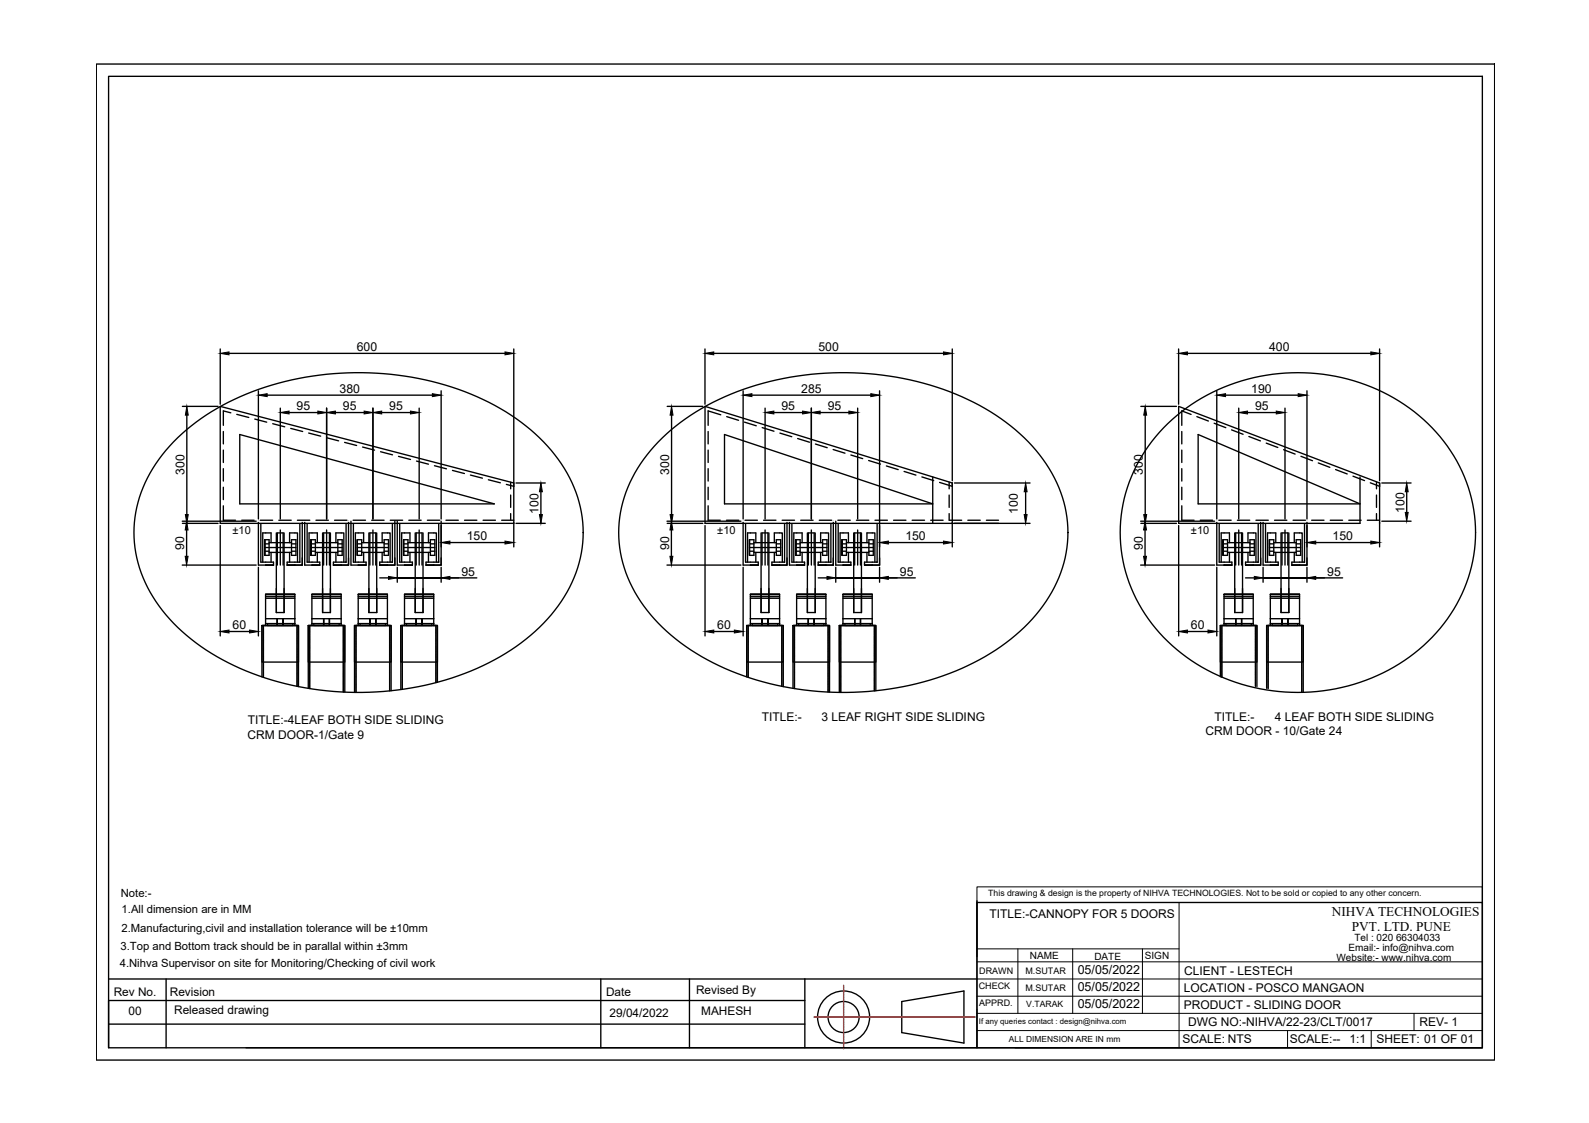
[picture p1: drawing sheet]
<svg xmlns="http://www.w3.org/2000/svg" width="297mm" height="210mm" viewBox="0 0 297 210" stroke-linecap="round" stroke-linejoin="round" font-family="sans-serif">
<!-- layer: 0 -->
<g fill="none" stroke="#000" stroke-width=".25">
<path d="M18 12h261.4v186.1h-261.4zM20.3 14.3h256.8v181.5h-256.8zM34.1 76h6.7M34.9 77.6v18.6M41.2 65.2v10.4M42.8 66.1h51.6M43.1 77.2l-1.3-.4v2.7M44.3 77.4l2.2 .6M47.6 78.3l2.3 .6M48.3 73v24M49.9 73.9h30.9M51 79.2l2.2 .6"/>
<path d="M52.4 76.3v20.7M54 77.1h5.4M61.1 76.3v20.7M62.7 77.1h5.4M69.7 76.3v20.7M71.4 77.1h5.3M78.4 76.3v20.7M82.5 73v24M96 65.2v25M124.7 76h6.7M125.5 77.6v18.6M131.8 65.2v10.4"/>
<path d="M133.4 66.1h43M134.7 77.5l-2.3-.7v2.7M135.8 77.9l2.3 .7M138.9 73v24M139.2 78.9l2.2 .7M140.6 73.9h22.2M142.5 79.9l2.2 .7M143 76.3v20.7M144.7 77.1h5.3M151.7 76.3v20.7M153.3 77.1h5.4M160.3 76.3v20.7"/>
<path d="M164.4 73v32.6h-2.8v-.5h2.4v-7.2M178 65.2v24.7M213.3 76h6.6M214.1 77.6v18.6M217.5 80a35.7 35.7 0 0 1 50.2 0 27.7 27.7 0 0 1-.8 39.9 35.8 35.8 0 0 1-49.4-.8 27.7 27.7 0 0 1 0-39.1zM220.3 65.2v10.4M222 66.1h34.3M222.7 77.5l-1.8-.7v2.7M223.7 77.9l2.2 .8M227 79.1l2.1 .8M227.5 73v24M229.1 73.9h13.6"/>
<path d="M231.6 76.3v20.7M233.2 77.1h5.4M240.2 76.3v20.7M244.3 73v24M257.9 65.2v24.7M32.4 82.6a44.8 44.8 0 0 1 24.7-12.1 55.1 55.1 0 0 1 37.4 6.5 30.1 30.1 0 0 1 13.5 16 22.8 22.8 0 0 1-4.9 21.9 42.2 42.2 0 0 1-22.3 12.9 55.9 55.9 0 0 1-40.2-5.1 31.1 31.1 0 0 1-14.2-15.6 22.6 22.6 0 0 1 4.6-22.9zM34.1 97.4h13.8M34.1 97.8h6.7M34.9 99.1v4.9M41.2 98.2v20.7M41.8 94.5v2.7h2.2M41.8 80.7v2.3"/>
<path d="M41.8 84.1v2.3M41.8 87.6v2.3M41.8 91.1v2.3M44.8 81.2l47.6 13h-47.6zM45.2 97.2h2.3M48.3 97.4v8.2h2.8v-.5h-2.3v-7.2M48.7 97.2h2.3M51.7 99.6v14.9h1.4v-14.9M52.1 97.2h2.3M52.4 99.1v6.5M54.3 80.1l2.3 .6M55.6 97.2h2.3"/>
<path d="M56.5 97.4v8.2h-2.8v-.5h2.3v-7.2M57 97.4v8.2h2.8v-.5h-2.4v-7.2M57.7 80.9l2.2 .6M59.1 97.2h2.3M60.3 99.6v14.9h1.5v-14.9M61.1 99.1v6.5M61.1 81.8l2.2 .6M62.5 97.2h2.4M64.4 82.7l2.3 .6M65.2 97.4v8.2h-2.9v-.5h2.4v-7.2M65.6 97.4v8.2h2.8v-.5h-2.3v-7.2M66 97.2h2.3"/>
<path d="M67.8 83.6l2.2 .5M69 99.6v14.9h1.4v-14.9M69.5 97.2h2.3M69.7 99.1v6.5M71.1 84.4l2.3 .6M73 97.2h2.3M73.8 97.4v8.2h-2.8v-.5h2.4v-7.2M74.3 97.4v8.2h2.8v-.5h-2.4v-7.2M74.5 85.3l2.2 .6M76.4 97.2h2.3M77.6 99.6v14.9h1.5v-14.9M77.9 86.2l2.2 .6"/>
<path d="M78.4 99.1v6.5M79.9 97.2h2.3M81.2 87l2.3 .6M82.5 97.4v8.2h-2.9v-.5h2.4v-7.2M83.4 97.2h2.3M84.6 87.9l2.2 .6M86.8 97.2h2.3M87.9 88.8l2.3 .6M90.3 97.2h2.3M91.3 89.7l2.2 .5M93.8 97.2h2.2M94.7 90.5l1.3 .4"/>
<path d="M95.5 90.1v1.3M95.5 92.5v2.3M95.5 96v1.2M96 97.8h-54.8v-21.8l54.8 14.3v11.9M96.5 97.8h5.4M96.5 90.3h5.4M101.1 91.9v4.3M123.1 82.6a44.8 44.8 0 0 1 24.6-12.1 55.1 55.1 0 0 1 37.4 6.5 29.8 29.8 0 0 1 13.8 16.9 22.8 22.8 0 0 1-5.2 21 42.1 42.1 0 0 1-22.3 12.9 56 56 0 0 1-40.2-5.1 31.1 31.1 0 0 1-14.2-15.6 22.5 22.5 0 0 1 4-22.1zM124.7 97.4h13.8M124.7 97.8h6.7M125.5 99.1v4.9M131.8 98.2v20.7"/>
<path d="M132.4 94.5v2.7h2.2M132.4 80.7v2.3M132.4 84.1v2.3M132.4 87.6v2.3M132.4 91.1v2.3M135.4 81.2l39 13h-39zM135.8 97.2h2.3M138.9 97.4v8.2h2.8v-.5h-2.3v-7.2M139.3 97.2h2.3M142.3 99.6v14.9h1.4v-14.9M142.7 97.2h2.4M143 99.1v6.5"/>
<path d="M145.8 81l2.2 .6M146.2 97.2h2.3M147.1 97.4v8.2h-2.8v-.5h2.4v-7.2M147.6 97.4v8.2h2.8v-.5h-2.4v-7.2M149.1 82l2.2 .7M149.7 97.2h2.3M150.9 99.6v14.9h1.5v-14.9M151.7 99.1v6.5M152.4 83l2.2 .7M153.2 97.2h2.3M155.7 84l2.3 .7M155.8 97.4v8.2h-2.8v-.5h2.3v-7.2"/>
<path d="M156.2 97.4v8.2h2.9v-.5h-2.4v-7.2M156.6 97.2h2.3M159.1 85l2.2 .7M159.6 99.6v14.9h1.4v-14.9M160.1 97.2h2.3M160.3 99.1v6.5M162.4 86.1l2.2 .7M163.6 97.2h2.3M165.7 87.1l2.2 .7M167 97.2h2.4M169 88.1l2.2 .7M170.5 97.2h2.3"/>
<path d="M172.3 89.1l2.2 .7M174 97.2h2.3M174.4 89.1v8.7M175.6 90.2l2.4 .7M177.4 96l.1 1.2h2.3M177.4 90.1v1.3M177.4 92.5v2.3M178.4 90.3h14.2M180.9 97.2h2.3M184.4 97.2h2.3M191.7 91.9v4.3M192.6 97.8h-60.8v-21.8l46.2 14.3v11.9"/>
<path d="M213.2 97.4h13.9M213.3 97.8h6.6M214 99.1v4.9M220.3 98.2v20.7M220.9 94.5v2.7h2.3M220.9 80.7v2.3M220.9 84.1v2.3M220.9 87.6v2.3M220.9 91.1v2.3M224 81.2l30.2 13h-30.2zM224.4 97.2h2.3M227.5 97.4v8.2h2.8v-.5h-2.4v-7.2"/>
<path d="M227.8 97.2h2.3M230.2 80.3l2.2 .9M230.8 99.6v14.9h1.5v-14.9M231.3 97.2h2.3M231.6 99.1v6.5M233.5 81.6l2.1 .8M234.8 97.2h2.3M235.7 97.4v8.2h-2.9v-.5h2.4v-7.2M236.1 97.4v8.2h2.8v-.5h-2.3v-7.2M236.7 82.8l2.2 .8M238.3 97.2h2.3M239.5 99.6v14.9h1.4v-14.9"/>
<path d="M239.9 84.1l2.2 .8M240.2 99.1v6.5M241.7 97.2h2.3M243.2 85.3l2.2 .8M244.3 97.4v8.2h-2.8v-.5h2.4v-7.2M245.2 97.2h2.3M246.4 86.5l2.2 .9M248.7 97.2h2.3M249.7 87.8l2.1 .8M252.1 97.2h2.3M252.9 89l2.2 .8M254.2 89.1v8.7h-33.9v-21.8l37.6 14.3v11.9"/>
<path d="M255.6 97.2h2.3M256.2 90.2l1.7 .7M257.3 90.1v1.3M257.3 92.5v2.3M257.3 96v1.2M258.3 97.4h5.5M258.3 90.3h5.5M263 91.9v3.9M34.1 105.6h13.8M42.8 118h3.9M48.3 106v12.9M49 116.9h6.8v6.9h-6.8z"/>
<path d="M49.2 117.1v9.5M49.5 100.9v2.9v-2.9M49.5 102.3h5.8M49.5 103h.8M49.5 101.7h.8M49.5 100.9h.8v2.9h-.8M49.6 116.6h5.5M49.6 115.6h5.5M49.6 111.5h5.5M49.6 111.8h.1M49.6 111.1v5.8M49.8 111.8h.1"/>
<path d="M49.9 111.8h.1M50 116.9h.1M50.1 111.8h.1M50.3 111.8h.1M50.3 103.3h4.2M50.3 101.4h4.2M50.5 111.8h.1M50.6 111.8h.1M50.7 101.4v-1.8h-1.6v5.5M50.7 103.3v1.8M50.8 111.8h.1M51 111.8h.1"/>
<path d="M51.1 111.8h.1M51.3 111.8h.1M51.5 111.8h.1M51.6 111.8h.2M51.8 111.8h.1M51.8 105.6v-6h1.1v6M51.8 115.6v1.3M52 111.8h.1M52.2 111.8h.1M52.3 111.8h.1M52.5 111.8h.1M52.7 111.8h.1"/>
<path d="M52.8 111.8h.1M52.9 115.6v1.3M53 111.8h.1M53.2 111.8h.1M53.4 111.8h.1M53.5 111.8h.1M53.7 111.8h.1M53.9 111.8h.1M54 111.8h.1M54.1 101.4v-1.8h1.5v5.5M54.1 103.3v1.8M54.2 111.8h.1"/>
<path d="M54.4 111.8h.1M54.5 103h.8M54.5 101.7h.8M54.5 100.9h.8v2.9h-.8zM54.5 111.8h.2M54.7 111.8h.1M54.7 116.9h.1M54.9 111.8h.1M55.1 111.8h.1M55.1 111.1h-5.5h5.5M55.1 111.1v5.8M55.4 116.9h-6.2v.1"/>
<path d="M55.5 116.9v.1M55.5 117v11.3M56.5 104.3v1.3h-1.4M57.6 116.9h6.9v6.9h-6.9zM57.9 117v11.7M57.9 116.9v.1M58 116.9l6.2 .1M58.1 100.9v2.9v-2.9M58.1 102.3h5.9M58.1 103h.9M58.1 101.7h.9M58.1 100.9h.9v2.9h-.9"/>
<path d="M58.3 116.6h5.5M58.3 115.6h5.5M58.3 111.5h5.5M58.3 111.8h.1M58.3 111.1v5.8M58.4 111.8h.1M58.6 111.8h.1M58.7 116.9h.1M58.8 111.8h.1M58.9 111.8h.1M59 103.3h4.2M59 101.4h4.2"/>
<path d="M59.1 111.8h.1M59.3 111.8h.1M59.3 101.4v-1.8h-1.5v5.5M59.3 103.3v1.8M59.4 111.8h.2M59.6 111.8h.1M59.8 111.8h.1M60 111.8h.1M60.1 111.8h.1M60.3 111.8h.1M60.5 111.8h.1M60.5 105.6v-6h1.1v6"/>
<path d="M60.5 115.6v1.3M60.6 111.8h.1M60.8 111.8h.1M61 111.8h.1M61.2 111.8h.1M61.3 111.8h.1M61.5 111.8h.1M61.6 115.6v1.3M61.7 111.8h.1M61.8 111.8h.1M62 111.8h.1M62.2 111.8h.1"/>
<path d="M62.3 111.8h.2M62.5 111.8h.1M62.7 111.8h.1M62.8 101.4v-1.8h1.5v5.5M62.8 103.3v1.8M62.9 111.8h.1M63 111.8h.1M63.2 103h.8M63.2 101.7h.8M63.2 100.9h.8v2.9h-.8zM63.2 111.8h.1M63.4 111.8h.1"/>
<path d="M63.4 116.9h.1M63.5 111.8h.2M63.7 111.8h.1M63.8 111.1h-5.5h5.5M63.8 111.1v5.8M64.2 117v12.4M65.2 104.3v1.3h-1.4M66.3 116.9h6.8v6.9h-6.8zM66.6 116.9l-.1 12.5M66.6 116.9h6.2v12.2M66.8 100.9v2.9v-2.9M66.8 102.3h5.8"/>
<path d="M66.8 103h.8M66.8 101.7h.8M66.8 100.9h.8v2.9h-.8M67 116.6h5.4M67 115.6h5.4M67 111.5h5.4M67 111.8h.1M67 111.1v5.8M67.1 111.8h.1M67.2 111.8h.2M67.3 116.9h.1M67.4 111.8h.1"/>
<path d="M67.6 111.8h.1M67.6 103.3h4.2M67.6 101.4h4.2M67.8 111.8h.1M67.9 111.8h.1M68 101.4v-1.8h-1.6v5.5M68 103.3v1.8M68.1 111.8h.1M68.3 111.8h.1M68.4 111.8h.1M68.6 111.8h.1M68.8 111.8h.1"/>
<path d="M69 111.8h.1M69.1 111.8h.1M69.1 105.6v-6h1.1v6M69.1 115.6v1.3M69.3 111.8h.1M69.5 111.8h.1M69.6 111.8h.1M69.8 111.8h.1M70 111.8h.1M70.1 111.8h.2M70.2 115.6v1.3M70.3 111.8h.1"/>
<path d="M70.5 111.8h.1M70.7 111.8h.1M70.8 111.8h.1M71 108h1.6M71 111.8h.1M71.2 111.8h.1M71.3 111.8h.2M71.4 101.4v-1.8h1.5v5.5M71.4 103.3v1.8M71.5 111.8h.1M71.7 111.8h.1M71.8 103h.8"/>
<path d="M71.8 101.7h.8M71.8 100.9h.8v2.9h-.8zM71.9 111.8h.1M72 111.8h.1M72.1 116.9h.1M72.2 111.8h.1M72.4 111.8h.1M72.4 111.1h-5.4h5.4M72.4 111.1v5.8M73.8 104.3v1.3h-1.4M74.3 108h8.2h-8.2M74.3 106v2.8"/>
<path d="M74.9 116.9h6.9v6.9h-6.9zM75.2 117v11.8M75.3 116.9l-.1 .1M75.3 116.9h6.1M75.4 100.9v2.9v-2.9M75.4 102.3h5.9M75.4 103h.9M75.4 101.7h.9M75.4 100.9h.9v2.9h-.9M75.6 116.6h5.5M75.6 115.6h5.5M75.6 111.5h5.5"/>
<path d="M75.6 111.8h.1M75.6 111.1v5.8M75.7 111.8h.1M75.9 111.8h.1M76 116.9h.1M76.1 111.8h.1M76.2 111.8h.2M76.3 103.3h4.2M76.3 101.4h4.2M76.4 111.8h.1M76.6 111.8h.1M76.6 101.4v-1.8h-1.5v5.5"/>
<path d="M76.6 103.3v1.8M76.8 111.8h.1M76.9 111.8h.1M77.1 111.8h.1M77.3 111.8h.1M77.4 111.8h.1M77.6 111.8h.1M77.8 111.8h.1M77.8 105.6v-6h1.1v6M77.8 115.6v1.3M77.9 111.8h.2M78.1 111.8h.1"/>
<path d="M78.3 111.8h.1M78.5 111.8h.1M78.6 111.8h.1M78.8 111.8h.1M78.9 115.6v1.3M79 111.8h.1M79.1 111.8h.2M79.3 111.8h.1M79.5 111.8h.1M79.7 111.8h.1M79.8 111.8h.1M80 111.8h.1"/>
<path d="M80.1 101.4v-1.8h1.5v5.5M80.1 103.3v1.8M80.2 111.8h.1M80.3 111.8h.2M80.5 103h.8M80.5 101.7h.8M80.5 100.9h.8v2.9h-.8zM80.5 111.8h.1M80.7 111.8h.1M80.7 116.9h.1M80.9 111.8h.1M81 111.8h.1"/>
<path d="M81.1 111.1h-5.5h5.5M81.1 111.1v5.8M81.4 116.9l.1 .1M81.5 117v10.6M82.5 104.3v1.3h-1.4M82.5 106v2.8M82.5 108h6.6M84.1 101.4h10.3M124.7 105.6h13.8M133.4 118h3.9M138.9 106v12.9M139.6 116.9h6.8v6.9h-6.8z"/>
<path d="M139.9 117.1v9.5M140.1 100.9v2.9v-2.9M140.1 102.3h5.8M140.1 103h.8M140.1 101.7h.8M140.1 100.9h.8v2.9h-.8M140.3 116.6h5.4M140.3 115.6h5.4M140.3 111.5h5.4M140.3 111.8h.1M140.3 111.1v5.8M140.4 111.8h.1"/>
<path d="M140.6 111.8h.1M140.6 116.9h.1M140.7 111.8h.1M140.9 111.8h.1M140.9 103.3h4.2M140.9 101.4h4.2M141.1 111.8h.1M141.2 111.8h.2M141.3 101.4v-1.8h-1.6v5.5M141.3 103.3v1.8M141.4 111.8h.1M141.6 111.8h.1"/>
<path d="M141.8 111.8h.1M141.9 111.8h.1M142.1 111.8h.1M142.3 111.8h.1M142.4 111.8h.1M142.5 105.6v-6h1.1v6M142.5 115.6v1.3M142.6 111.8h.1M142.8 111.8h.1M142.9 111.8h.2M143.1 111.8h.1M143.3 111.8h.1"/>
<path d="M143.5 111.8h.1M143.6 115.6v1.3M143.6 111.8h.1M143.8 111.8h.1M144 111.8h.1M144.1 111.8h.2M144.3 111.8h.1M144.5 111.8h.1M144.7 111.8h.1M144.7 101.4v-1.8h1.5v5.5M144.7 103.3v1.8M144.8 111.8h.1"/>
<path d="M145 111.8h.1M145.1 103h.8M145.1 101.7h.8M145.1 100.9h.8v2.9h-.8zM145.2 111.8h.1M145.3 111.8h.1M145.4 116.9h.1M145.5 111.8h.1M145.7 111.8h.1M145.7 111.1h-5.4h5.4M145.7 111.1v5.8M146.1 116.9h-6.2v.1"/>
<path d="M146.1 116.9v.1M146.1 117v11.3M147.1 104.3v1.3h-1.3M148.2 116.9h6.9v6.9h-6.9zM148.5 117v11.7M148.6 116.9l-.1 .1M148.6 116.9l6.2 .1M148.8 100.9v2.9v-2.9M148.8 102.3h5.8M148.8 103h.8M148.8 101.7h.8M148.8 100.9h.8v2.9h-.8"/>
<path d="M148.9 116.6h5.5M148.9 115.6h5.5M148.9 111.5h5.5M148.9 111.8h.1M148.9 111.1v5.8M149 111.8h.2M149.2 111.8h.1M149.3 116.9h.1M149.4 111.8h.1M149.6 111.8h.1M149.6 103.3h4.2M149.6 101.4h4.2"/>
<path d="M149.7 111.8h.1M149.9 111.8h.1M149.9 101.4v-1.8h-1.5v5.5M149.9 103.3v1.8M150.1 111.8h.1M150.2 111.8h.1M150.4 111.8h.1M150.6 111.8h.1M150.7 111.8h.2M150.9 111.8h.1M151.1 111.8h.1M151.1 105.6v-6h1.1v6"/>
<path d="M151.1 115.6v1.3M151.3 111.8h.1M151.4 111.8h.1M151.6 111.8h.1M151.8 111.8h.1M151.9 111.8h.2M152.1 111.8h.1M152.2 115.6v1.3M152.3 111.8h.1M152.5 111.8h.1M152.6 111.8h.1M152.8 111.8h.1"/>
<path d="M153 108h1.6M153 111.8h.1M153.1 111.8h.1M153.3 111.8h.1M153.4 101.4v-1.8h1.5v5.5M153.4 103.3v1.8M153.5 111.8h.1M153.6 111.8h.2M153.8 103h.8M153.8 101.7h.8M153.8 100.9h.8v2.9h-.8zM153.8 111.8h.1"/>
<path d="M154 111.8h.1M154 116.9h.1M154.2 111.8h.1M154.3 111.8h.1M154.4 111.1h-5.5h5.5M154.4 111.1v5.8M154.8 117v12.4M155.8 104.3v1.3h-1.4M156.2 108h8.2h-8.2M156.2 106v2.8M156.9 116.9h6.8v6.9h-6.8zM157.2 116.9v12.5"/>
<path d="M157.2 116.9h6.2v12.2M157.4 100.9v2.9v-2.9M157.4 102.3h5.8M157.4 103h.8M157.4 101.7h.8M157.4 100.9h.8v2.9h-.8M157.6 116.6h5.4M157.6 115.6h5.4M157.6 111.5h5.4M157.6 111.8h.1M157.6 111.1v5.8M157.7 111.8h.1"/>
<path d="M157.9 111.8h.1M157.9 116.9h.1M158 111.8h.1M158.2 111.8h.1M158.2 103.3h4.2M158.2 101.4h4.2M158.4 111.8h.1M158.5 111.8h.2M158.6 101.4v-1.8h-1.6v5.5M158.6 103.3v1.8M158.7 111.8h.1M158.9 111.8h.1"/>
<path d="M159.1 111.8h.1M159.2 111.8h.1M159.4 111.8h.1M159.6 111.8h.1M159.7 111.8h.2M159.8 105.6v-6h1.1v6M159.8 115.6v1.3M159.9 111.8h.1M160.1 111.8h.1M160.3 111.8h.1M160.4 111.8h.1M160.6 111.8h.1"/>
<path d="M160.8 111.8h.1M160.9 115.6v1.3M160.9 111.8h.1M161.1 111.8h.1M161.3 111.8h.1M161.4 111.8h.2M161.6 111.8h.1M161.8 111.8h.1M162 111.8h.1M162.1 101.4v-1.8h1.4v5.5M162.1 103.3v1.8M162.1 111.8h.1"/>
<path d="M162.3 111.8h.1M162.4 103h.8M162.4 101.7h.8M162.4 100.9h.8v2.9h-.8zM162.5 111.8h.1M162.6 111.8h.2M162.7 116.9h.1M162.8 111.8h.1M163 111.8h.1M163 111.1h-5.4h5.4M163 111.1v5.8M164.4 104.3v1.3h-1.3"/>
<path d="M164.4 108h6.7M164.4 106v2.8M166.1 101.4h10.3M213.2 105.6h13.9M222 118h3.8M227.5 106v12.9M228.1 116.9h6.9v6.9h-6.9zM228.4 117.1v9.5M228.5 116.9l-.1 .1M228.5 116.9h6.1M228.6 100.9v2.9v-2.9M228.6 102.3h5.9"/>
<path d="M228.6 103h.9M228.6 101.7h.9M228.6 100.9h.9v2.9h-.9M228.8 116.6h5.5M228.8 115.6h5.5M228.8 111.5h5.5M228.8 111.8h.1M228.8 111.1v5.8M228.9 111.8h.1M229.1 111.8h.1M229.2 116.9h.1M229.3 111.8h.1"/>
<path d="M229.4 111.8h.2M229.5 103.3h4.2M229.5 101.4h4.2M229.6 111.8h.1M229.8 111.8h.1M229.8 101.4v-1.8h-1.5v5.5M229.8 103.3v1.8M229.9 111.8h.2M230.1 111.8h.1M230.3 111.8h.1M230.5 111.8h.1M230.6 111.8h.1"/>
<path d="M230.8 111.8h.1M231 111.8h.1M231 105.6v-6h1.1v6M231 115.6v1.3M231.1 111.8h.2M231.3 111.8h.1M231.5 111.8h.1M231.7 111.8h.1M231.8 111.8h.1M232 111.8h.1M232.1 115.6v1.3M232.2 111.8h.1"/>
<path d="M232.3 111.8h.2M232.5 111.8h.1M232.7 111.8h.1M232.8 108h1.7M232.9 111.8h.1M233 111.8h.1M233.2 111.8h.1M233.3 101.4v-1.8h1.5v5.5M233.3 103.3v1.8M233.4 111.8h.1M233.5 111.8h.1M233.7 103h.8"/>
<path d="M233.7 101.7h.8M233.7 100.9h.8v2.9h-.8zM233.7 111.8h.1M233.9 111.8h.1M233.9 116.9h.1M234.1 111.8h.1M234.2 111.8h.1M234.3 111.1h-5.5h5.5M234.3 111.1v5.8M234.6 116.9l.1 .1M234.7 117v11.3M235.7 104.3v1.3h-1.4"/>
<path d="M236.1 108h8.2h-8.2M236.1 106v2.8M236.8 116.9h6.8v6.9h-6.8zM237.1 117v11.7M237.3 100.9v2.9v-2.9M237.3 102.3h5.8M237.3 103h.8M237.3 101.7h.8M237.3 100.9h.8v2.9h-.8M237.5 116.6h5.4M237.5 115.6h5.4M237.5 111.5h5.4"/>
<path d="M237.5 111.8h.1M237.5 111.1v5.8M237.6 111.8h.1M237.7 111.8h.2M237.8 116.9h.1M237.9 111.8h.1M238.1 111.8h.1M238.1 103.3h4.2M238.1 101.4h4.2M238.3 111.8h.1M238.4 111.8h.1M238.5 101.4v-1.8h-1.6v5.5"/>
<path d="M238.5 103.3v1.8M238.6 111.8h.1M238.8 111.8h.1M238.9 111.8h.2M239.1 111.8h.1M239.3 111.8h.1M239.5 111.8h.1M239.6 111.8h.1M239.6 105.6v-6h1.1v6M239.6 115.6v1.3M239.8 111.8h.1M240 111.8h.1"/>
<path d="M240.1 111.8h.2M240.3 111.8h.1M240.5 111.8h.1M240.7 111.8h.1M240.7 115.6v1.3M240.8 111.8h.1M241 111.8h.1M241.2 111.8h.1M241.3 111.8h.1M241.5 111.8h.1M241.7 111.8h.1M241.9 111.8h.1"/>
<path d="M241.9 101.4v-1.8h1.5v5.5M241.9 103.3v1.8M242 111.8h.1M242.2 111.8h.1M242.3 103h.8M242.3 101.7h.8M242.3 100.9h.8v2.9h-.8zM242.4 111.8h.1M242.5 111.8h.1M242.6 116.9h.1M242.7 111.8h.1M242.9 111.8h.1"/>
<path d="M242.9 111.1h-5.4h5.4M242.9 111.1v5.8M243.3 116.9l-6.2 .1M243.3 116.9v.1M243.3 117v12.4M244.3 104.3v1.3h-1.3M244.3 108h6.7M244.3 106v2.8M246 101.4h10.3M49 126.5v-9.6h6.8v11.4M57.6 128.7v-11.8h6.9v12.5M73.1 129.1v-12.2h-6.8v12.5"/>
<path d="M81.8 127.5v-10.6h-6.9v12M139.6 126.5v-9.6h6.8v11.4M148.2 128.7v-11.8h6.9v12.5M163.7 129.1v-12.2h-6.8v12.5M228.1 126.5v-9.6h6.9v11.4M236.8 128.7v-11.8h6.8v12.5M182.6 168.7h94.5v27.1h-94.5zM182.6 168.4v10.4M20.3 183h162.3M20.3 191.4h130.2M31.1 183v12.8M46 195.8h104.5"/>
<path d="M112.3 183v12.8M128.9 183v12.8M150.5 183v12.8h32.1M150.5 187h-130.2v8.8M168.6 187.2l11.6-2v9.8l-11.6-2zM189.8 195.8h87.3"/>
<circle cx="157.7" cy="190.1" r="4.9"/>
<circle cx="157.7" cy="190.1" r="2.91"/>
</g>
<!-- layer: Layer3 -->
<path d="M43.4 97.4h43.9M134 97.4h43.9M222.6 97.4h35.3" fill="none" stroke="#fff" stroke-width=".25"/>
<!-- layer: 0 -->
<g fill="#000" stroke="#000" stroke-width=".19">
<path d="M34.9 76l.3 1.6h-.6zM41.2 66.1l1.6-.3v.5zM48.3 73.9l1.6-.3v.5zM52.4 77.1l1.6-.3v.6zM59.4 76.8l1.7 .3-1.7 .3zM61.1 77.1l1.6-.3v.6zM68.1 76.8l1.6 .3-1.6 .3zM69.7 77.1l1.7-.3v.6zM76.7 76.8l1.7 .3-1.7 .3zM80.8 73.6l1.7 .3-1.7 .2zM94.4 65.8l1.6 .3-1.6 .2zM125.5 76l.3 1.6h-.5z"/>
<path d="M131.8 66.1l1.6-.3v.5zM138.9 73.9l1.7-.3v.5zM143 77.1l1.7-.3v.6zM150 76.8l1.7 .3-1.7 .3zM151.7 77.1l1.6-.3v.6zM158.7 76.8l1.6 .3-1.6 .3zM162.8 73.6l1.6 .3-1.6 .2zM176.4 65.8l1.6 .3-1.6 .2zM214.1 76l.3 1.6h-.6zM220.3 66.1l1.7-.3v.5zM227.5 73.9l1.6-.3v.5zM231.6 77.1l1.6-.3v.6z"/>
<path d="M238.6 76.8l1.6 .3-1.6 .3zM242.7 73.6l1.6 .3-1.6 .2zM256.3 65.8l1.6 .3-1.6 .2zM34.9 97.4l.3 1.7h-.6zM34.6 96.2h.6l-.3 1.6zM100.8 96.2h.6l-.3 1.6zM101.1 90.3l.3 1.6h-.6zM125.5 97.4l.3 1.7h-.6zM125.3 96.2h.5l-.3 1.6zM191.5 96.2h.5l-.3 1.6zM191.7 90.3l.3 1.6h-.5zM214 97.4l.3 1.7h-.5z"/>
<path d="M213.8 96.2h.6l-.3 1.6zM262.7 95.8h.5l-.2 1.6zM263 90.3l.2 1.6h-.5zM34.6 104h.6l-.3 1.6zM41.2 118l1.6-.2v.5zM46.7 117.8l1.6 .2-1.6 .3zM72.6 107.7l1.7 .3-1.7 .3zM82.5 108l1.6-.3v.6zM82.5 101.4l1.6-.3v.6zM94.4 101.1l1.6 .3-1.6 .3zM125.2 104h.6l-.3 1.6zM131.8 118l1.6-.2v.5z"/>
<path d="M137.3 117.8l1.6 .2-1.6 .3zM154.6 107.7l1.6 .3-1.6 .3zM164.4 108l1.7-.3v.6zM164.4 101.4l1.7-.3v.6zM176.4 101.1l1.6 .3-1.6 .3zM213.8 104h.5l-.3 1.6zM220.3 118l1.7-.2v.5zM225.8 117.8l1.7 .2-1.7 .3zM234.5 107.7l1.6 .3-1.6 .3zM244.3 108l1.7-.3v.6zM244.3 101.4l1.7-.3v.6zM256.3 101.1l1.6 .3-1.6 .3z"/>
</g>
<g fill="none" stroke="#000" stroke-width=".19">
<path d="M182.6 165.8h94.5v2.9h-94.5zM182.6 179.8h94.5M182.6 168.7v27.1M182.6 177.4h37.8M184.2 168.7h92.9M190.3 177.4v12M200.5 177.4v12M213.6 177.4v12M220.4 168.7v27.1M182.6 189.4h94.5M182.6 186.2h94.5M182.6 183h94.5"/>
<path d="M182.6 192.6h94.5M240.7 192.6v3.2M256.3 192.6v3.2M264.3 189.4v3.2"/>
</g>
<g fill="none" stroke="#f00" stroke-width=".25">
<path d="M152.2 190.1h.1M152.4 190.1h.1M152.5 190.1h.3M152.9 190.1h.1M153 190.1h.3M153.3 190.1h.1M153.4 190.1h.3M153.8 190.1h.1M153.9 190.1h.3M154.3 190.1h.1M154.4 190.1h.3M154.7 190.1h.1"/>
<path d="M154.8 190.1h.3M155.2 190.1h.1M155.3 190.1h.3M155.6 190.1h.1M155.8 190.1h.2M156.1 190.1h.1M156.2 190.1h.3M156.6 190.1h.1M156.7 190.1h.3M157 190.1h.1M157.1 190.1h.3M157.5 190.1h.1"/>
<path d="M157.6 190.1h.3M157.7 184.2v.3M157.7 184.5v.1M157.7 184.6v.3M157.7 185h.1M157.7 185.1v.3M157.7 185.4v.1M157.7 185.6v.2M157.7 185.9v.1M157.7 186v.3M157.7 186.4h.1M157.7 186.5v.3"/>
<path d="M157.7 186.8v.1M157.7 186.9v.3M157.7 187.3h.1M157.7 187.4v.3M157.7 187.8h.1M157.7 187.9v.3M157.7 188.2v.1M157.7 188.3v.3M157.7 188.7h.1M157.7 188.8v.3M157.7 189.1v.1M157.7 189.3v.2"/>
<path d="M157.7 189.6v.1M157.7 189.7v.3M157.7 190.1h.1M157.7 190.2v.3M157.7 190.5v.1M157.7 190.6v.3M157.7 191v.1M157.7 191.1v.3M157.7 191.5h.1M157.7 191.6v.3M157.7 191.9v.1M157.7 192v.3"/>
<path d="M157.7 192.4h.1M157.7 192.5v.3M157.7 192.8v.1M157.7 193v.3M157.7 193.3v.1M157.7 193.4v.3M157.7 193.8h.1M157.7 193.9v.3M157.7 194.2v.1M157.7 194.4v.2M157.7 194.7v.1M157.7 194.8v.3"/>
<path d="M157.7 195.2h.1M157.7 195.3v.3M157.7 195.6v.1M157.7 195.7v.3M158 190.1h.1M158.1 190.1h.3M158.4 190.1h.1M158.5 190.1h.3M158.9 190.1h.1M159 190.1h.3M159.3 190.1h.1M159.5 190.1h.2"/>
<path d="M159.8 190.1h.1M159.9 190.1h.3M160.3 190.1h.1M160.4 190.1h.3M160.7 190.1h.1M160.8 190.1h.3M161.2 190.1h.1M161.3 190.1h.3M161.7 190.1h.1M161.8 190.1h.3M162.1 190.1h.1M162.2 190.1h.3"/>
<path d="M162.6 190.1h.1M162.7 190.1h.3M163 190.1h.1M163.2 190.1h.2M163.5 190.1h.1M163.6 190.1h.3M164 190.1h.1M164.1 190.1h.3M164.4 190.1h.1M164.5 190.1h.3M164.9 190.1h.1M165 190.1h.3"/>
<path d="M165.4 190.1h.1M165.5 190.1h.3M165.8 190.1h.1M165.9 190.1h.3M166.3 190.1h.1M166.4 190.1h.3M166.8 190.1h.1M166.9 190.1h.3M167.2 190.1h.1M167.3 190.1h.3M167.7 190.1h.1M167.8 190.1h.3"/>
<path d="M168.1 190.1h.1M168.3 190.1h.2M168.6 190.1h.1M168.7 190.1h.3M169.1 190.1h.1M169.2 190.1h.3M169.5 190.1h.1M169.6 190.1h.3M170 190.1h.1M170.1 190.1h.3M170.4 190.1h.1M170.6 190.1h.3"/>
<path d="M170.9 190.1h.1M171 190.1h.3M171.4 190.1h.1M171.5 190.1h.3M171.8 190.1h.1M172 190.1h.2M172.3 190.1h.1M172.4 190.1h.3M172.8 190.1h.1M172.9 190.1h.3M173.2 190.1h.1M173.3 190.1h.3"/>
<path d="M173.7 190.1h.1M173.8 190.1h.3M174.1 190.1h.1M174.3 190.1h.3M174.6 190.1h.1M174.7 190.1h.3M175.1 190.1h.1M175.2 190.1h.3M175.5 190.1h.1M175.7 190.1h.2M176 190.1h.1M176.1 190.1h.3"/>
<path d="M176.5 190.1h.1M176.6 190.1h.3M176.9 190.1h.1M177 190.1h.3M177.4 190.1h.1M177.5 190.1h.3M177.9 190.1h.1M178 190.1h.3M178.3 190.1h.1M178.4 190.1h.3M178.8 190.1h.1M178.9 190.1h.3"/>
<path d="M179.2 190.1h.1M179.4 190.1h.3M179.7 190.1h.1M179.8 190.1h.3M180.2 190.1h.1M180.3 190.1h.3M180.6 190.1h.1M180.7 190.1h.3M181.1 190.1h.1M181.2 190.1h.3M181.6 190.1h.1M181.7 190.1h.3"/>
<path d="M182 190.1h.1M182.1 190.1h.2"/>
</g>
<g font-size="2.5">
<text x="249" y="171.3">NIHVA TECHNOLOGIES</text>
<text x="252.7" y="174.1">PVT. LTD. PUNE</text>
</g>
<g font-size="2.3">
<text x="66.7" y="65.6">600</text>
<text x="153" y="65.6">500</text>
<text x="237.2" y="65.6">400</text>
<text x="55.5" y="76.7">95</text>
<text x="63.5" y="73.4">380</text>
<text x="64.1" y="76.7">95</text>
<text x="72.8" y="76.7">95</text>
<text x="146.1" y="76.7">95</text>
<text x="149.8" y="73.4">285</text>
<text x="154.7" y="76.7">95</text>
<text x="233.9" y="73.4">190</text>
<text x="234.6" y="76.7">95</text>
<text x="34.5" y="88.8" transform="rotate(-90 34.5 88.8)">300</text>
<text x="125.1" y="88.8" transform="rotate(-90 125.1 88.8)">300</text>
<text x="213.6" y="88.8" transform="rotate(-90 213.6 88.8)">300</text>
<text x="262.5" y="95.8" transform="rotate(-90 262.5 95.8)">100</text>
<text x="87.3" y="101">150</text>
<text x="100.7" y="96" transform="rotate(-90 100.7 96)">100</text>
<text x="169.2" y="101">150</text>
<text x="190.3" y="96.1" transform="rotate(-90 190.3 96.1)">100</text>
<text x="249.1" y="101">150</text>
<text x="34.4" y="102.8" transform="rotate(-90 34.4 102.8)">90</text>
<text x="86.3" y="107.6">95</text>
<text x="125.1" y="102.8" transform="rotate(-90 125.1 102.8)">90</text>
<text x="168.2" y="107.6">95</text>
<text x="213.6" y="102.8" transform="rotate(-90 213.6 102.8)">90</text>
<text x="248.1" y="107.6">95</text>
<text x="43.5" y="117.6">60</text>
<text x="134.1" y="117.6">60</text>
<text x="222.6" y="117.6">60</text>
<text x="201.5" y="182.1">05/05/2022</text>
<text x="201.5" y="185.3">05/05/2022</text>
<text x="201.5" y="188.5">05/05/2022</text>
</g>
<g font-size="2.2">
<text x="46.3" y="135.4">TITLE:-4LEAF BOTH SIDE SLIDING</text>
<text x="142.4" y="134.8">TITLE:-</text>
<text x="153.6" y="134.8">3 LEAF RIGHT SIDE SLIDING</text>
<text x="225.4" y="137.4">CRM DOOR - 10/Gate 24</text>
<text x="227" y="134.7">TITLE:-</text>
<text x="238.3" y="134.7">4 LEAF BOTH SIDE SLIDING</text>
<text x="46.3" y="138.1">CRM DOOR-1/Gate 9</text>
<text x="185" y="171.5">TITLE:-CANNOPY FOR 5 DOORS</text>
<text x="130.1" y="185.9">Revised By</text>
<text x="221.3" y="185.4">LOCATION - POSCO MANGAON</text>
<text x="221.3" y="182.2">CLIENT - LESTECH</text>
<text x="21.3" y="186.1">Rev No.</text>
<text x="24" y="189.7">00</text>
<text x="31.7" y="186.1">Revision</text>
<text x="32.6" y="189.6">Released drawing</text>
<text x="113.3" y="186.1">Date</text>
<text x="114" y="190.1">29/04/2022</text>
<text x="131.1" y="189.7">MAHESH</text>
<text x="221.3" y="188.6">PRODUCT - SLIDING DOOR</text>
<text x="222.1" y="191.8">DWG NO:-NIHVA/22-23/CLT/0017</text>
<text x="265.4" y="191.8">REV- 1</text>
<text x="221" y="195">SCALE: NTS</text>
<text x="241.1" y="195">SCALE:--</text>
<text x="252.2" y="195">1:1</text>
<text x="257.3" y="195">SHEET: 01 OF 01</text>
</g>
<g font-size="2.1">
<text x="43.5" y="99.9">±10</text>
<text x="134.1" y="99.9">±10</text>
<text x="222.6" y="99.9">±10</text>
<text x="22.6" y="167.6">Note:-</text>
<text x="22.7" y="170.7">1.All dimension are in MM</text>
<text x="22.5" y="177.5">3.Top and Bottom track should be in parallal within ±3mm</text>
<text x="22.7" y="174.2">2.Manufacturing,civil and installation tolerance will be ±10mm</text>
<text x="22.4" y="180.7">4.Nihva Supervisor on site for Monitoring/Checking of civil work</text>
</g>
<g font-size="1.9">
<text x="192.5" y="179.3">NAME</text>
<text x="204.6" y="179.4">DATE</text>
<text x="214" y="179.2">SIGN</text>
<text x="249.8" y="179.6">Website:- www.nihva.com</text>
<text x="252.1" y="177.8">Email:- info@nihva.com</text>
<text x="253.2" y="176">Tel : 020 66304033</text>
</g>
<g font-size="1.7">
<text x="183" y="184.9">CHECK</text>
<text x="183" y="182.1">DRAWN</text>
<text x="191.7" y="185.2">M.SUTAR</text>
<text x="191.7" y="182">M.SUTAR</text>
<text x="183" y="188.1">APPRD.</text>
</g>
<g font-size="1.6">
<text x="184.7" y="167.6">This drawing &amp; design is the property of NIHVA TECHNOLOGIES. Not to be sold or copied to any other concern.</text>
<text x="191.8" y="188.2">V.TARAK</text>
<text x="188.6" y="194.8">ALL DIMENSION ARE IN mm</text>
</g>
<text font-size="1.5" x="183" y="191.4">If any queries contact : design@nihva.com</text>
</svg>
